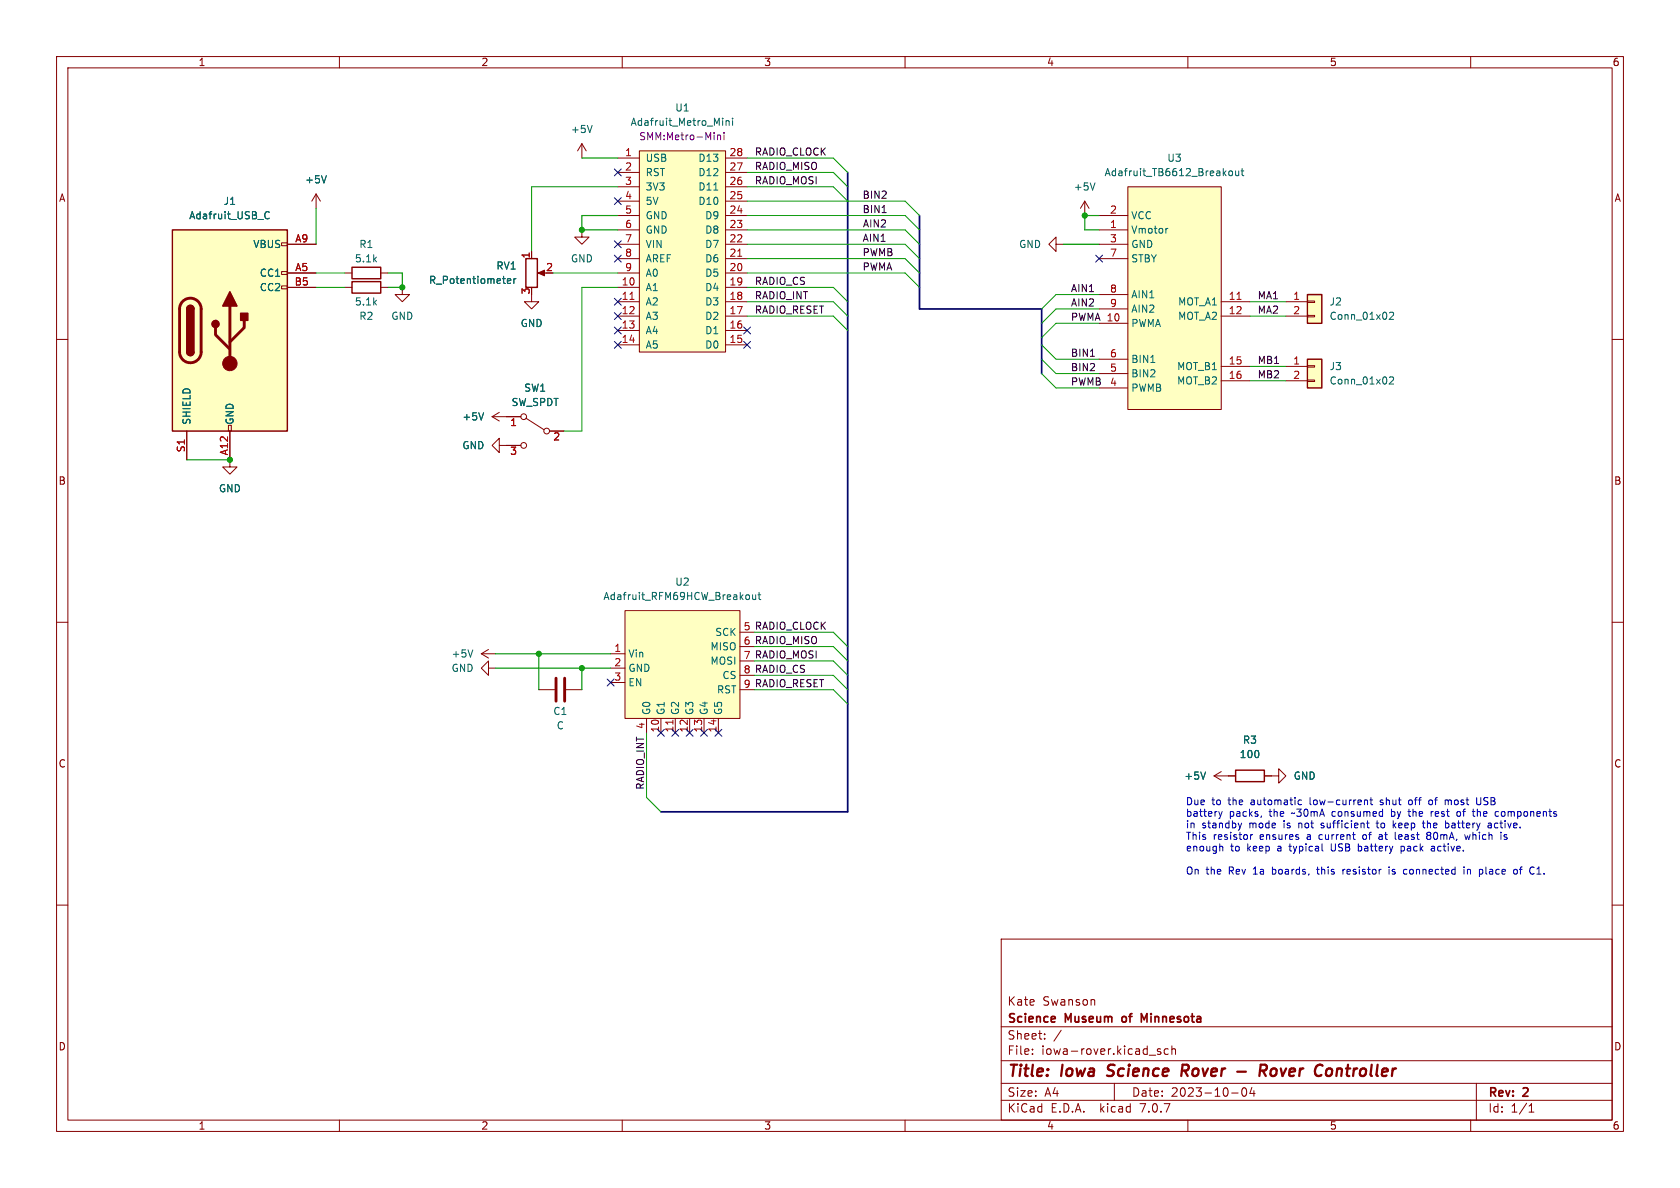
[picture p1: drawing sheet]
<svg xmlns="http://www.w3.org/2000/svg" width="297mm" height="210mm" viewBox="0 0 297 210" stroke-linecap="round" stroke-linejoin="round" font-family="sans-serif">
<g fill="none" stroke="#840000" stroke-width=".18">
<path d="M10 10h277v190h-277zM12 12h273v186h-273zM60 10v2M110 10v2M160 10v2M210 10v2M260 10v2M55.9 34.3l-.8 1.3M55.9 34.3v2.5M55.9 34.3l.7 1.3M102.9 25.4l-.8 1.3M102.9 25.4v2.5"/>
<path d="M102.9 25.4l.7 1.3M109.2 38.1h3.8M109.2 27.9h3.8M109.2 30.5h3.8M109.2 35.6h3.8M109.2 33h3.8M113 26.7h15.3v35.5h-15.3zM128.3 38.1h3.8M128.3 27.9h3.8M128.3 30.5h3.8M128.3 35.6h3.8M128.3 33h3.8"/>
<path d="M191.8 35.6l-.8 1.2M191.8 35.6v2.5M191.8 35.6l.7 1.2M194.3 38.1h5.1M199.4 33h16.5v39.4h-16.5zM10 60h2M49.8 50.5h1v.6h-1zM49.8 48h1v.5h-1zM49.8 42.9h1v.5h-1zM50.8 50.8h5.1M50.8 43.2h5.1M50.8 48.3h5.1"/>
<path d="M61 50.8h1.2M61 48.3h1.2M67.3 50.8h1.3M67.3 48.3h1.3M71.1 50.8v1.3h1.3l-1.3 1.2-1.3-1.2h1.3M94 52.1v1.2h1.2l-1.2 1.3-1.3-1.3h1.3M94 44.5v1.2M95.5 48.3h1M102.9 40.6v1.3h1.2l-1.2 1.3-1.3-1.3h1.3M109.2 50.8h3.8M109.2 53.3h3.8M109.2 55.9h3.8"/>
<path d="M109.2 40.6h3.8M109.2 43.2h3.8M109.2 45.7h3.8M109.2 48.3h3.8M109.2 58.4h3.8M128.3 50.8h3.8M128.3 53.3h3.8M128.3 55.9h3.8M128.3 40.6h3.8M128.3 43.2h3.8M128.3 45.7h3.8M128.3 48.3h3.8"/>
<path d="M128.3 58.4h3.8M186.7 43.2v1.3l-1.3-1.3 1.3-1.3v1.3h1.3M194.3 40.6h5.1M194.3 57.2h5.1M194.3 43.2h5.1M194.3 45.7h5.1M194.3 52.1h5.1M194.3 54.6h5.1M215.9 53.3h5.1M215.9 55.9h5.1M227.3 53.3h3.8M227.3 55.9h3.8"/>
<path d="M231.1 55.8h1.3v.2h-1.3zM231.1 53.2h1.3v.3h-1.3zM285 60h2M33 76.2v5.1M40.4 75.2h.5v1h-.5zM40.6 76.2v6.4h1.3l-1.3 1.2-1.2-1.2h1.2M87 73.7l1.3 .7M87 73.7h5.1M88.3 78.7v-1.2l-1.3 1.2 1.3 1.3v-1.3h3.8M88.3 72.9l-1.3 .8M93 73.9l3.1 2M97.2 76.2h2.5"/>
<path d="M109.2 61h3.8M128.3 61h3.8M194.3 68.6h5.1M194.3 66h5.1M194.3 63.5h5.1M215.9 64.8h5.1M215.9 67.3h5.1M227.3 64.8h3.8M227.3 67.3h3.8M231.1 67.2h1.3v.2h-1.3zM231.1 64.6h1.3v.3h-1.3zM10 110h2"/>
<path d="M85.1 115.6l1.3 .7M85.1 115.6h2.5M86.4 118.1v-1.3l-1.3 1.3 1.3 1.3v-1.3h1.2M86.4 114.8l-1.3 .8M107.9 115.6h2.6M107.9 118.1h2.6M110.5 108h20.3v19h-20.3zM130.8 111.8h2.5M130.8 114.3h2.5M130.8 116.8h2.5M130.8 119.4h2.5M285 110h2"/>
<path d="M95.2 121.9h2.8M100.1 121.9h2.8M107.9 120.7h2.6M114.3 127v2.5M116.8 127v2.5M119.4 127v2.5M121.9 127v2.5M124.5 127v2.5M127 127v2.5M130.8 121.9h2.5M214.6 137.2l1.3 .7M214.6 137.2h3.8"/>
<path d="M215.9 136.4l-1.3 .8M223.5 137.2h2.6v-1.3l1.2 1.3-1.2 1.2v-1.2M10 160h2M285 160h2M177 166h108v32h-108zM193.5 176.8v.9M60 198v2M110 198v2M160 198v2M177 194.5h108M177 191.5h108M177 187.5h108"/>
<path d="M177 181.5h108M182.5 186.3v.1M182.5 185.5v.1M184.7 183.6v.1M184.7 182.8v.1M187.6 182.1l-1.3 2M197 191.5v3M203.2 186.5h1.1M205.2 185.5l-.4-.1-.2 .2 .1 .2 .5 .2v.3h-.6M206.5 185.5l-.4-.1-.3 .3v.4l.2 .2h.5M207.2 185.5l.2-.1 .3 .1 .1 .9M207.2 184.9v1.5"/>
<path d="M210 198v2M217.7 193.2h1.2M219.7 192.4l.2-.1a.81 .81 0 0 1 .6 .6 .81 .81 0 0 1-.3 .8l-.2 .1a.81 .81 0 0 1-.3-1.4zM221.3 192.2l-.3 1.1h.9M221.7 192.8v1M260 198v2M261 191.5v6.5M270.3 196.6h.9M270.3 195.5l.4-.4v1.5"/>
<circle cx="92.6" cy="73.7" r=".51"/>
<circle cx="92.6" cy="78.7" r=".51"/>
<circle cx="96.6" cy="76.2" r=".51"/>
</g>
<path d="M195.7 190.1l.3 .1M196 188.4l-.1 .2v.4M209.4 189.3l.6 .9M209.8 188.2h-.7l-.3 2M209.9 189.2l-1 .1M218.7 189.4h1.6M222.8 189.3h.7a.55 .55 0 0 0 .5-.5 .55 .55 0 0 0-.4-.6h-.7l-.3 2M223.2 189.3l.6 .9M225.4 188.9a.62 .62 0 0 0-.7 .4v.7l.2 .2h.3M234.9 188.9l.5 .1 .1 .3-.1 .5-.4 .4" fill="none" stroke="#840000" stroke-width=".4"/>
<path d="M198.4 179.8v.7M202.8 179.2l-.5 1.1-.5-1.1v1.5" fill="none" stroke="#840000" stroke-width=".3"/>
<g fill="none" stroke="#006464" stroke-width=".18">
<path d="M46.8 38.1l.3 .5 .3 .1 .2-.1M47.6 37.5l-.2-.1-.3 .1-.3 .5M57.7 31.1l-.4 1.2M104.7 22.2l-.4 1.2M126.2 33.6h.7M127.8 20.9v.1M127.8 21.3v.9M128.4 21.3v.9M128.4 21.4l.1-.1 .3 .1 .1 .8M129.5 20.9v.1M129.5 21.3v.9M193.6 32.3l-.4 1.3"/>
<path d="M217.3 30.3l.2-.1 .3 .1 .1 .5-.1 .2-.3 .1-.2-.2zM218.4 30.2l.1 .8 .3 .1 .2-.2M219 30.2v.9M219.4 30.2h.5M219.6 29.8v1.1l.3 .2M89.7 49.7l.6-.1-.1-.3h-.3l-.2 .1 .1 .6h.4M90.8 49.3v.8M91.2 49.3l-.4 .2M206.5 40.4l-.3 .1M245.6 55.3l.5-.1 .3 .4-.8 .9h.8M85.5 73l-.4 1.2M203.4 64.1h.8"/>
<path d="M245.6 66.7l.5-.1 .3 .4-.8 .9h.8M83.6 114.9l-.4 1.2M132.3 105.1l.2 .3v.3l-.2 .3M133 105.1l.1 .8 .3 .1 .2-.1M133.6 105.1v.9M134 105.1h.5M134.2 104.7v1.1l.3 .2M213.1 136.5l-.4 1.2"/>
</g>
<path d="M30.5 40.6h20.3v35.6h-20.3zM33 54.6a.64 .64 0 0 1 .7-.6 .64 .64 0 0 1 .6 .6M62.2 49.8h5.1v2h-5.1zM62.2 47.2h5.1v2.1h-5.1zM93 45.7h2v5.1h-2zM231.1 52.1h2.6v5.1h-2.6zM33 62.2a.64 .64 0 0 0 .7 .7 .64 .64 0 0 0 .6-.7M231.1 63.5h2.6v5.1h-2.6zM218.4 136.1h5.1v2.1h-5.1z" fill="none" stroke="#840000" stroke-width=".25"/>
<g fill="#ffffc2" stroke="#ffffc2" stroke-width=".18">
<path d="M231.1 52.1h2.6v5.1h-2.6z"/>
<path d="M199.4 33h16.5v39.4h-16.5z"/>
<path d="M231.1 63.5h2.6v5.1h-2.6z"/>
<path d="M30.5 40.6h20.3v35.6h-20.3z"/>
<path d="M113 26.7h15.3v35.5h-15.3z"/>
<path d="M110.5 108h20.3v19h-20.3z"/>
</g>
<path d="M111.4 52.9h.7M130.4 45.3h.7M218.7 52.9h.7M119 127.3v.7" fill="none" stroke="#a90000" stroke-width=".18"/>
<path d="M32.3 53.3a1.9 1.9 0 0 1 2.1-.4 1.9 1.9 0 0 1 1.2 1.7v7.6a1.91 1.91 0 0 1-1.9 1.9 1.91 1.91 0 0 1-2-1.9l.1-7.8 .1-.6zM38.1 57.9v1.3l2.5 2.5M40.6 54.1v10.2M43.2 56.6v1.3l-2.6 2.6M98.3 119.9v4.1M99.8 119.9v4.1" fill="none" stroke="#840000" stroke-width=".51"/>
<g fill="#840000" stroke="#840000" stroke-width=".25">
<path d="M33 62.2h1.3a.64 .64 0 0 1-.6 .7 .64 .64 0 0 1-.7-.7z"/>
<path d="M33 54.6h1.3v7.6h-1.3z"/>
<path d="M33.2 54.2a.64 .64 0 0 1 .7-.2 .64 .64 0 0 1 .4 .6h-1.3z"/>
<path d="M40.6 51.6l1.3 2.5h-2.5z"/>
<path d="M42.5 55.4h1.3v1.2h-1.3z"/>
<circle cx="38.1" cy="57.3" r=".63"/>
</g>
<g fill="#840000" stroke="#840000" stroke-width=".18">
<path d="M95.1 48.3l1.2-.5v1z"/>
<circle cx="40.6" cy="64.3" r="1.27"/>
</g>
<path d="M126.8 23.9v.8M126.8 24l.2-.1h.3l.1 .8M128 23.4v.2M128 23.9v.8" fill="none" stroke="#840084" stroke-width=".18"/>
<path d="M155.9 37.6h.8M192.8 63h.7" fill="none" stroke="#0f0f0f" stroke-width=".18"/>
<g fill="none" stroke="#0000c2" stroke-width=".18">
<path d="M215.5 143.5l.3 .8M215.8 144.3l-.2 .4M215.8 149.6l.4 .2v.6M216.1 143.5l-.3 .8M219.5 145.5l-.3 .8M221.1 147.5v.9M221.4 147.5l-.3 .3M223 144.2l-.1 .3M229.6 142.2h.5M229.6 141.5h.5M232.8 153.7h.4M232.9 153.3l.1 1.2"/>
<path d="M233.5 146.3h.2M233.7 145.5l-.2 .2 .2 .2M235.4 149.2v1l.2 .2M237.4 153.7v.8M237.8 153.7l-.4 .2M240.1 150.4h.4M240.5 149.6l-.4 .1M241 147.6l-.1 .2 .1 .5M241.3 141.5h.4l.1 .8M241.6 145.5h.5M241.8 146.2l.3 .1M242.2 141.4h.5"/>
<path d="M242.4 141v1.1l.3 .2M243.3 145.5h.5M243.5 145.1v1.1l.3 .1M244 142.2l.1 .1M244.2 141.4l-.2 .2 .2 .2M244.2 147.5l-.4 .1M244.2 147.9h-.3l-.1 .2v.2l.4 .1M245.6 153.3v.1M245.6 153.7v.8M246 143v1.3M246 144.2l.1 .1M246.1 143.5h-.1"/>
<path d="M246.4 145.9l.4 .4M246.7 148.2l.1 .2M246.8 145.5l-.5 .5M247.7 149.7l.4-.1 .1 .1M247.7 149.6v1.3M248.2 150.3l-.1 .1h-.4M248.4 153.7h.3M248.7 154.5h-.3M248.9 143.5h.5M249.1 143v1.1l.3 .2M249.4 141.4l-.3 .1-.1 .2 .1 .4 .3 .2M251.4 145.5h.5"/>
<path d="M251.7 146.3h.2M252.5 147.7l-.3 .2v.3l.3 .2h.2l.3-.2v-.3l-.3-.2M252.5 147.1l-.3 .3 .3 .3M252.5 147.7h.2M252.7 147.1l.3 .3-.3 .3M253 143.5v.8M253 150.3l.2 .1h.4M253.1 149.7h.5v.7M253.1 141.5l-.3-.1-.2 .3 .1 .5h.4M253.4 143.5l-.4 .2M253.6 149.9l-.4 .1-.2 .1M255.7 141.4l.3 .2"/>
<path d="M255.7 145.5l.3 .1 .2 .1-.1 .5-.4 .1M256 141.6v.7M256.2 141.4l-.2 .2M257.5 143.7l.3-.2h.3l.1 .2-.1 .5-.3 .1-.3-.2M258.8 153.3v.1M258.8 153.7v.8M258.9 147.5l.3 .9 .2-.6 .3 .6 .2-.9M259.4 153.7v.8M259.8 153.7l-.4 .1M261.2 143v1.3M261.4 143.5l-.2 .1M261.8 141l-.1 1.1-.2 .2-.4-.2"/>
<path d="M262.1 153.8v.6M263.1 145.6h.5l.1 .7M263.7 145.8l-.5 .1-.1 .1 .1 .3h.5M264.8 143.5h.1M264.9 144.2l-.1 .1M265.5 143.6v.6M266.4 147.6l-.3-.1-.2 .2 .1 .2 .4 .1v.3h-.5M267.8 153.7h.3l.2 .2-.1 .5-.4 .1M268.6 153.7h.5M269 153.3l-.2 .1v1.1M271.7 154.5h.7M272.1 153.3l-.4 .3"/>
</g>
<path d="M149.9 30.5v113h-33.1M162.6 38.1v16.5h21.5v11.4" fill="none" stroke="#000084" stroke-width=".3"/>
<g fill="none" stroke="#009600" stroke-width=".18">
<path d="M109.2 33h-15.2v11.5M132.1 35.6h27.9l2.6 2.5M132.1 33h15.2l2.6 2.6M132.1 27.9h15.2l2.6 2.6M132.1 30.5h15.2l2.6 2.5M132.1 38.1h27.9l2.6 2.5M55.9 48.3h5.1M55.9 50.8h5.1M97.8 48.3h11.4M109.2 50.8h-6.3v25.4h-3.2M132.1 48.3h27.9l2.6 2.5M132.1 55.9h15.2l2.6 2.5"/>
<path d="M132.1 53.3h15.2l2.6 2.6M132.1 50.8h15.2l2.6 2.5M132.1 40.6h27.9l2.6 2.6M132.1 43.2h27.9l2.6 2.5M132.1 45.7h27.9l2.6 2.6M194.3 57.2h-7.6l-2.6 2.5M194.3 54.6h-7.6l-2.6 2.6M194.3 52.1h-7.6l-2.6 2.5M221 55.9h6.3M221 53.3h6.3M184.1 63.5l2.6 2.5h7.6M184.1 61l2.6 2.5h7.6"/>
<path d="M184.1 66l2.6 2.6h7.6M221 67.3h6.3M221 64.8h6.3M133.3 111.8h14l2.6 2.5M133.3 116.8h14l2.6 2.6M133.3 119.4h14l2.6 2.5M133.3 114.3h14l2.6 2.5M114.3 129.5v11.5l2.5 2.5M133.3 121.9h14l2.6 2.6"/>
</g>
<path d="M55.9 36.8v6.4M102.9 27.9h6.3M109.2 38.1h-6.3v2.5h6.3M194.3 38.1h-2.5v2.5h2.5M68.6 48.3h2.5v2.5h-2.5M188 43.2h6.3M33 81.3h7.6M87.6 118.1h20.3M87.6 115.6h20.3M95.2 115.6v6.3M102.9 118.1v3.8" fill="none" stroke="#009600" stroke-width=".2"/>
<g fill="none" stroke="#000084" stroke-width=".18">
<path d="M108.6 35l1.2 1.2M108.6 29.9l1.2 1.2M109.8 35l-1.2 1.2M109.8 29.9l-1.2 1.2M108.6 45.1l1.2 1.2M108.6 57.8l1.2 1.2M108.6 55.3l1.2 1.2M108.6 42.6l1.2 1.2M108.6 52.7l1.2 1.2M109.8 45.1l-1.2 1.2M109.8 57.8l-1.2 1.2M109.8 55.3l-1.2 1.2"/>
<path d="M109.8 42.6l-1.2 1.2M109.8 52.7l-1.2 1.2M131.5 57.8l1.2 1.2M132.7 57.8l-1.2 1.2M193.7 45.1l1.2 1.2M194.9 45.1l-1.2 1.2M108.6 60.4l1.2 1.2M109.8 60.4l-1.2 1.2M131.5 60.4l1.2 1.2M132.7 60.4l-1.2 1.2M107.3 120l1.3 1.3M108.6 120l-1.3 1.3"/>
<path d="M116.2 128.9l1.2 1.2M117.4 128.9l-1.2 1.2M118.8 128.9l1.2 1.2M120 128.9l-1.2 1.2M121.3 128.9l1.2 1.2M122.5 128.9l-1.2 1.2M123.9 128.9l1.2 1.2M125.1 128.9l-1.2 1.2M126.4 128.9l1.2 1.2M127.6 128.9l-1.2 1.2"/>
</g>
<g fill="#009600" stroke="#009600" stroke-width=".18">
<circle cx="71.1" cy="50.8" r=".46"/>
<circle cx="40.6" cy="81.3" r=".46"/>
<circle cx="102.9" cy="118.1" r=".46"/>
<circle cx="95.2" cy="115.6" r=".46"/>
<circle cx="102.9" cy="40.6" r=".46"/>
<circle cx="191.8" cy="38.1" r=".46"/>
</g>
<g font-size="2.8" fill="#840000">
<text x="178" y="190.9">Title:</text>
<text x="187.7" y="190.9">Iowa</text>
<text x="196.6" y="190.9">Science</text>
<text x="210.5" y="190.9">Rover</text>
<text x="225.9" y="190.9">Rover</text>
<text x="236.5" y="190.9">Controller</text>
</g>
<g font-size="2.1" fill="#840000">
<text x="178" y="178">Kate</text>
<text x="184.3" y="178">Swanson</text>
<text x="178" y="184">Sheet:</text>
<text x="178" y="181.2">Science</text>
<text x="188.4" y="181.2">Museum</text>
<text x="199.1" y="181.2">of</text>
<text x="203" y="181.2">Minnesota</text>
<text x="178" y="186.7">File:</text>
<text x="184.1" y="186.7">iowa-rover.kicad_sch</text>
<text x="178" y="196.9">KiCad</text>
<text x="178" y="194.1">Size:</text>
<text x="184.7" y="194.1">A4</text>
<text x="185.7" y="196.9">E.D.A.</text>
<text x="194.6" y="196.9">kicad</text>
<text x="200" y="194.1">Date:</text>
<text x="201.8" y="196.9">7.0.7</text>
<text x="207" y="194.1">2023-10-04</text>
<text x="263" y="194.3">Rev:</text>
<text x="263" y="196.9">Id:</text>
<text x="267.1" y="196.9">1/1</text>
<text x="269.4" y="194.3">2</text>
</g>
<g font-size="1.8" fill="#840000">
<text x="35" y="11.9">1</text>
<text x="85" y="11.9">2</text>
<text x="135" y="11.9">3</text>
<text x="185" y="11.9">4</text>
<text x="235" y="11.9">5</text>
<text x="285" y="11.9">6</text>
<text x="10.3" y="35.9">A</text>
<text x="285.3" y="35.9">A</text>
<text x="10.3" y="85.9">B</text>
<text x="285.3" y="85.9">B</text>
<text x="10.3" y="135.9">C</text>
<text x="285.3" y="135.9">C</text>
<text x="10.3" y="185.9">D</text>
<text x="285.3" y="185.9">D</text>
<text x="35" y="199.9">1</text>
<text x="85" y="199.9">2</text>
<text x="135" y="199.9">3</text>
<text x="185" y="199.9">4</text>
<text x="235" y="199.9">5</text>
<text x="285" y="199.9">6</text>
</g>
<g font-size="1.8" fill="#006464">
<text x="100.8" y="23.7">+5V</text>
<text x="111.4" y="22.5">Adafruit_Metro_Mini</text>
<text x="119.3" y="19.9">U1</text>
<text x="114" y="28.8">USB</text>
<text x="123.4" y="28.8">D13</text>
<text x="206.3" y="28.8">U3</text>
<text x="53.8" y="32.6">+5V</text>
<text x="114" y="31.3">RST</text>
<text x="114" y="33.9">3V3</text>
<text x="123.4" y="33.9">D11</text>
<text x="123.4" y="31.3">D12</text>
<text x="189.7" y="33.9">+5V</text>
<text x="195.2" y="31.3">Adafruit_TB6612_Breakout</text>
<text x="33.3" y="39">Adafruit_USB_C</text>
<text x="39.4" y="36.4">J1</text>
<text x="114" y="36.4">5V</text>
<text x="114" y="39">GND</text>
<text x="114" y="41.5">GND</text>
<text x="123.4" y="36.4">D10</text>
<text x="124.6" y="41.5">D8</text>
<text x="124.6" y="39">D9</text>
<text x="199.9" y="41.5">Vmotor</text>
<text x="199.9" y="39">VCC</text>
<text x="44.7" y="44">VBUS</text>
<text x="62.6" y="46.6">5.1k</text>
<text x="63.4" y="44">R1</text>
<text x="87.7" y="47.9">RV1</text>
<text x="100.8" y="46.6">GND</text>
<text x="114" y="44">VIN</text>
<text x="114" y="46.6">AREF</text>
<text x="124.6" y="46.6">D6</text>
<text x="124.6" y="44">D7</text>
<text x="180.1" y="44">GND</text>
<text x="199.9" y="44">GND</text>
<text x="199.9" y="46.6">STBY</text>
<text x="45.8" y="49.1">CC1</text>
<text x="45.8" y="51.7">CC2</text>
<text x="75.7" y="50.4">R_Potentiometer</text>
<text x="114" y="51.7">A1</text>
<text x="114" y="49.1">A0</text>
<text x="124.6" y="51.7">D4</text>
<text x="124.6" y="49.1">D5</text>
<text x="199.9" y="52.9">AIN1</text>
<text x="62.6" y="54.2">5.1k</text>
<text x="63.4" y="56.7">R2</text>
<text x="69.1" y="56.7">GND</text>
<text x="91.9" y="58">GND</text>
<text x="114" y="54.2">A2</text>
<text x="114" y="56.7">A3</text>
<text x="114" y="59.3">A4</text>
<text x="124.6" y="59.3">D1</text>
<text x="124.6" y="56.7">D2</text>
<text x="124.6" y="54.2">D3</text>
<text x="199.9" y="58">PWMA</text>
<text x="199.9" y="55.5">AIN2</text>
<text x="208.2" y="54.2">MOT_A1</text>
<text x="208.2" y="56.7">MOT_A2</text>
<text x="235" y="54.2">J2</text>
<text x="235" y="56.7">Conn_01x02</text>
<text x="114" y="61.8">A5</text>
<text x="124.6" y="61.8">D0</text>
<text x="199.9" y="64.4">BIN1</text>
<text x="208" y="65.6">MOT_B1</text>
<text x="235" y="65.6">J3</text>
<text x="90.3" y="72">SW_SPDT</text>
<text x="92.6" y="69.4">SW1</text>
<text x="199.9" y="69.4">PWMB</text>
<text x="199.9" y="66.9">BIN2</text>
<text x="208" y="68.2">MOT_B2</text>
<text x="235" y="68.2">Conn_01x02</text>
<text x="33.9" y="75.2" transform="rotate(-90 33.9 75.2)">SHIELD</text>
<text x="41.5" y="75.2" transform="rotate(-90 41.5 75.2)">GND</text>
<text x="81.6" y="74.5">+5V</text>
<text x="81.6" y="79.6">GND</text>
<text x="38.6" y="87.2">GND</text>
<text x="106.6" y="106.3">Adafruit_RFM69HCW_Breakout</text>
<text x="119.3" y="103.7">U2</text>
<text x="126.3" y="112.6">SCK</text>
<text x="79.7" y="116.4">+5V</text>
<text x="79.7" y="119">GND</text>
<text x="111" y="116.4">Vin</text>
<text x="111" y="119">GND</text>
<text x="125.5" y="115.2">MISO</text>
<text x="125.5" y="117.7">MOSI</text>
<text x="111" y="121.5">EN</text>
<text x="126.7" y="122.8">RST</text>
<text x="127.6" y="120.2">CS</text>
<text x="97.7" y="126.6">C1</text>
<text x="98.3" y="129.1">C</text>
<text x="115.2" y="126.5" transform="rotate(-90 115.2 126.5)">G0</text>
<text x="117.7" y="126.5" transform="rotate(-90 117.7 126.5)">G1</text>
<text x="120.2" y="126.5" transform="rotate(-90 120.2 126.5)">G2</text>
<text x="122.8" y="126.5" transform="rotate(-90 122.8 126.5)">G3</text>
<text x="125.3" y="126.5" transform="rotate(-90 125.3 126.5)">G4</text>
<text x="127.9" y="126.5" transform="rotate(-90 127.9 126.5)">G5</text>
<text x="219.6" y="131.7">R3</text>
<text x="219.1" y="134.2">100</text>
<text x="209.3" y="138">+5V</text>
<text x="228.6" y="138">GND</text>
</g>
<g font-size="1.8" fill="#a90000">
<text x="110.4" y="27.7">1</text>
<text x="128.9" y="27.7">28</text>
<text x="110.4" y="30.2">2</text>
<text x="110.4" y="32.8">3</text>
<text x="110.4" y="35.3">4</text>
<text x="128.9" y="35.3">25</text>
<text x="128.9" y="32.8">26</text>
<text x="128.9" y="30.2">27</text>
<text x="110.4" y="37.8">5</text>
<text x="110.4" y="40.4">6</text>
<text x="128.9" y="40.4">23</text>
<text x="128.9" y="37.8">24</text>
<text x="196.1" y="40.4">1</text>
<text x="196.1" y="37.8">2</text>
<text x="52.1" y="42.9">A9</text>
<text x="93.7" y="45.8" transform="rotate(-90 93.7 45.8)">1</text>
<text x="110.4" y="42.9">7</text>
<text x="110.4" y="45.5">8</text>
<text x="128.9" y="45.5">21</text>
<text x="128.9" y="42.9">22</text>
<text x="196.1" y="42.9">3</text>
<text x="196.1" y="45.5">7</text>
<text x="52" y="50.5">B5</text>
<text x="52.1" y="48">A5</text>
<text x="93.7" y="52.1" transform="rotate(-90 93.7 52.1)">3</text>
<text x="96.4" y="48">2</text>
<text x="109.8" y="50.5">10</text>
<text x="109.8" y="53.1">11</text>
<text x="110.4" y="48">9</text>
<text x="128.9" y="53.1">18</text>
<text x="128.9" y="50.5">19</text>
<text x="128.9" y="48">20</text>
<text x="196.1" y="51.8">8</text>
<text x="217.1" y="53.1">11</text>
<text x="228.5" y="53.1">1</text>
<text x="109.8" y="55.6">12</text>
<text x="109.8" y="58.2">13</text>
<text x="128.9" y="58.2">16</text>
<text x="128.9" y="55.6">17</text>
<text x="196.1" y="54.4">9</text>
<text x="217.1" y="55.6">12</text>
<text x="228.5" y="55.6">2</text>
<text x="109.8" y="60.7">14</text>
<text x="128.9" y="60.7">15</text>
<text x="196.1" y="65.8">5</text>
<text x="196.1" y="63.2">6</text>
<text x="217.1" y="64.5">15</text>
<text x="228.5" y="64.5">1</text>
<text x="196.1" y="68.3">4</text>
<text x="217.1" y="67.1">16</text>
<text x="228.5" y="67.1">2</text>
<text x="90.1" y="75.6">1</text>
<text x="32.8" y="80.1" transform="rotate(-90 32.8 80.1)">S1</text>
<text x="40.4" y="80.6" transform="rotate(-90 40.4 80.6)">A12</text>
<text x="90.1" y="80.7">3</text>
<text x="97.7" y="78.2">2</text>
<text x="108.5" y="115.3">1</text>
<text x="108.5" y="117.9">2</text>
<text x="108.5" y="120.4">3</text>
<text x="114" y="129" transform="rotate(-90 114 129)">4</text>
<text x="116.6" y="129.6" transform="rotate(-90 116.6 129.6)">10</text>
<text x="119.1" y="129.6" transform="rotate(-90 119.1 129.6)">11</text>
<text x="121.7" y="129.6" transform="rotate(-90 121.7 129.6)">12</text>
<text x="124.2" y="129.6" transform="rotate(-90 124.2 129.6)">13</text>
<text x="126.7" y="129.6" transform="rotate(-90 126.7 129.6)">14</text>
</g>
<text font-size="1.8" fill="#840084" x="112.9" y="25">SMM:Metro-Mini</text>
<g font-size="1.8" fill="#0f0f0f">
<text x="133.3" y="27.6">RADIO_CLOCK</text>
<text x="133.3" y="30.1">RADIO_MISO</text>
<text x="133.3" y="32.7">RADIO_MOSI</text>
<text x="152.4" y="35.2">BIN2</text>
<text x="152.4" y="37.8">BIN1</text>
<text x="152.5" y="40.3">AIN2</text>
<text x="152.4" y="45.4">PWMB</text>
<text x="152.4" y="42.8">AIN1</text>
<text x="152.4" y="47.9">PWMA</text>
<text x="133.3" y="53">RADIO_INT</text>
<text x="133.3" y="50.5">RADIO_CS</text>
<text x="189.2" y="51.7">AIN1</text>
<text x="222.2" y="53">MA1</text>
<text x="133.3" y="55.5">RADIO_RESET</text>
<text x="189.2" y="56.8">PWMA 10</text>
<text x="189.2" y="54.3">AIN2</text>
<text x="222.2" y="55.5">MA2</text>
<text x="189.2" y="65.7">BIN2</text>
<text x="189.2" y="63.2">BIN1</text>
<text x="222.2" y="64.4">MB1</text>
<text x="189.2" y="68.2">PWMB</text>
<text x="222.2" y="67">MB2</text>
<text x="131.4" y="111.5">5 RADIO_CLOCK</text>
<text x="131.4" y="114">6 RADIO_MISO</text>
<text x="131.4" y="116.6">7 RADIO_MOSI</text>
<text x="131.4" y="119.1">8 RADIO_CS</text>
<text x="131.4" y="121.7">9 RADIO_RESET</text>
<text x="114" y="139.7" transform="rotate(-90 114 139.7)">RADIO_INT</text>
</g>
<g font-size="1.8" fill="#0000c2">
<text x="209.5" y="142.4">Due</text>
<text x="214.2" y="142.4">to</text>
<text x="217.3" y="142.4">the</text>
<text x="221.4" y="142.4">automatic</text>
<text x="232" y="142.4">low-current</text>
<text x="244.7" y="142.4">shut</text>
<text x="249.9" y="142.4">off</text>
<text x="253.7" y="142.4">of</text>
<text x="256.7" y="142.4">most</text>
<text x="262.5" y="142.4">USB</text>
<text x="209.5" y="144.5">battery</text>
<text x="209.5" y="146.5">in</text>
<text x="209.5" y="148.6">This</text>
<text x="212.5" y="146.5">standby</text>
<text x="214.5" y="148.6">resistor</text>
<text x="217.3" y="144.5">packs,</text>
<text x="221" y="146.5">mode</text>
<text x="222.8" y="148.6">ensures</text>
<text x="224.5" y="144.5">the</text>
<text x="227.2" y="146.5">is</text>
<text x="228.7" y="144.5">~30mA</text>
<text x="230" y="146.5">not</text>
<text x="231.3" y="148.6">a</text>
<text x="233.6" y="148.6">current</text>
<text x="234.2" y="146.5">sufficient</text>
<text x="235.9" y="144.5">consumed</text>
<text x="241.6" y="148.6">of</text>
<text x="244.3" y="146.5">to</text>
<text x="244.6" y="148.6">at</text>
<text x="246.6" y="144.5">by</text>
<text x="247.3" y="146.5">keep</text>
<text x="247.7" y="148.6">least</text>
<text x="249.9" y="144.5">the</text>
<text x="252.8" y="146.5">the</text>
<text x="253.5" y="148.6">80mA,</text>
<text x="254" y="144.5">rest</text>
<text x="257" y="146.5">battery</text>
<text x="258.8" y="144.5">of</text>
<text x="260.5" y="148.6">which</text>
<text x="261.9" y="144.5">the</text>
<text x="264.7" y="146.5">active.</text>
<text x="266" y="144.5">components</text>
<text x="209.5" y="150.6">enough</text>
<text x="209.5" y="154.7">On</text>
<text x="213.2" y="154.7">the</text>
<text x="217.3" y="154.7">Rev</text>
<text x="217.6" y="150.6">to</text>
<text x="220.6" y="150.6">keep</text>
<text x="221.8" y="154.7">1a</text>
<text x="225.4" y="154.7">boards,</text>
<text x="226.1" y="150.6">a</text>
<text x="228.4" y="150.6">typical</text>
<text x="233.5" y="154.7">this</text>
<text x="236" y="150.6">USB</text>
<text x="238.2" y="154.7">resistor</text>
<text x="240.9" y="150.6">battery</text>
<text x="246.6" y="154.7">is</text>
<text x="248.7" y="150.6">pack</text>
<text x="249.4" y="154.7">connected</text>
<text x="254.3" y="150.6">active.</text>
<text x="260.2" y="154.7">in</text>
<text x="263.2" y="154.7">place</text>
<text x="269.5" y="154.7">of</text>
<text x="272.5" y="154.7">C1.</text>
</g>
</svg>
